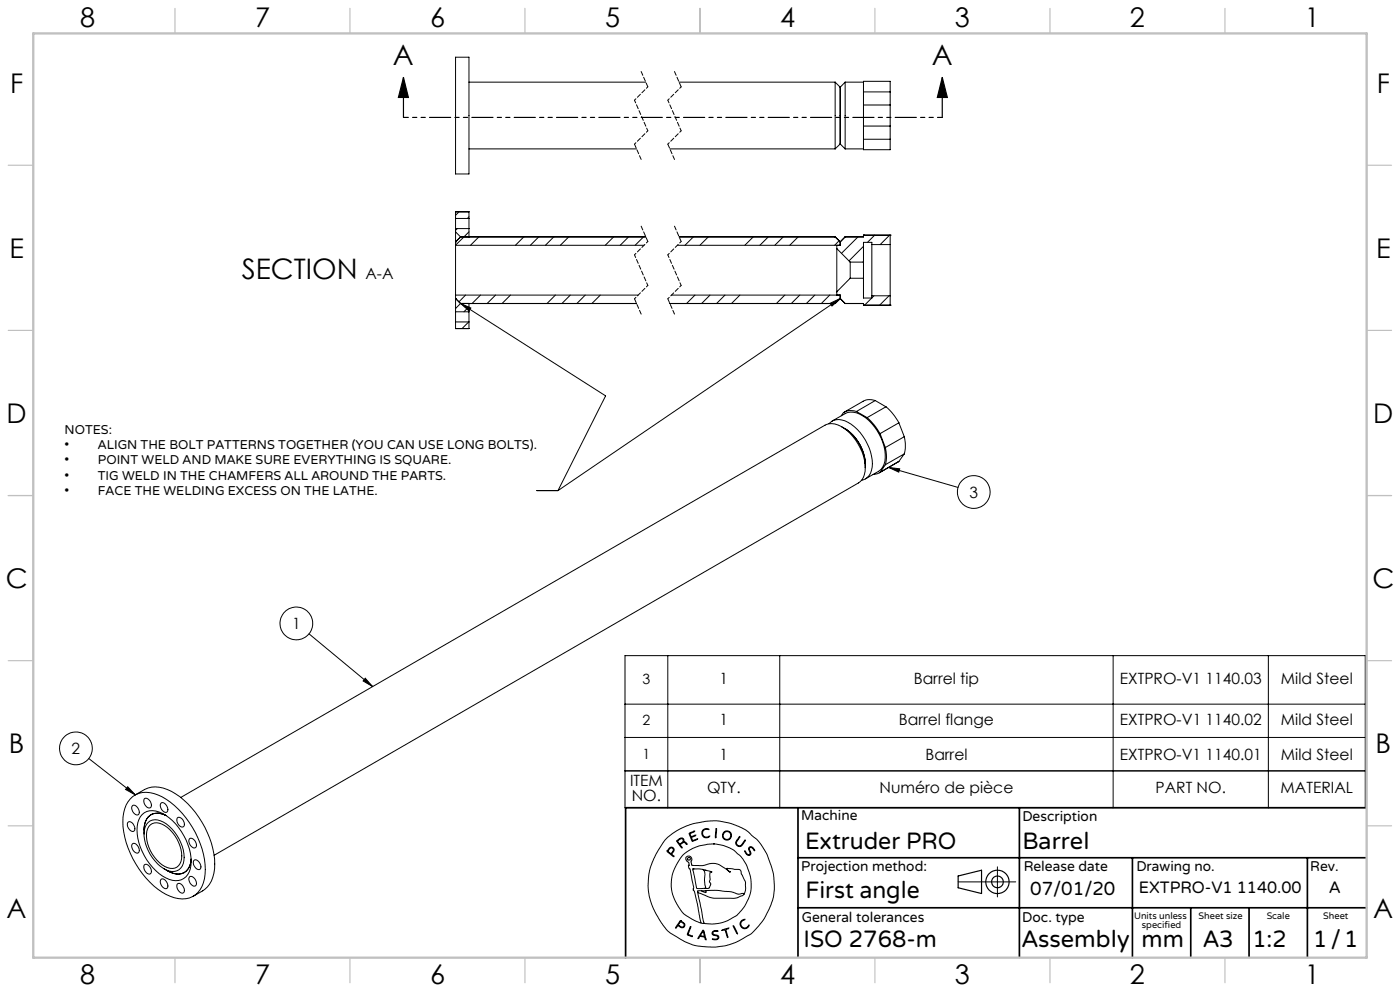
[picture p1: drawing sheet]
<svg xmlns="http://www.w3.org/2000/svg" width="420mm" height="297mm" viewBox="0 0 420 297" stroke-linecap="round" stroke-linejoin="round" font-family="sans-serif">
<g fill="none" stroke="#000" stroke-width=".3">
<path d="M136.7 17.1h4v35h-4zM140.7 24.6h53M203.7 24.6h46.8M250.5 24.6v20M250.5 24.6l1.6 1.5M252.1 26.1v17M253.5 24.6v20M253.5 24.6h5.5M253.5 24.6l-1.4 1.5M259 31.5v6.3M259 27.5v-3.1h8.1v3.1M259 37.8h8.1"/>
<path d="M259 31.5h8.1M259 27.5v4M259 37.8v3.9M259 27.5h8.1M267.1 31.5v6.3M267.1 27.5v4M267.1 37.8v3.9M140.7 44.6h50.3M200.9 44.6h49.6M252.1 43.1l1.4 1.5M252.1 43.1l-1.6 1.5M253.5 44.6h5.5"/>
<path d="M259 41.7v3.2h8.1v-3.2M259 41.7h8.1M136.7 69.5v3M136.7 65.5v3M136.7 72.5h.1M136.7 73.5v14.9M136.7 73.5h56.5M136.7 65.5v-2h4v2M136.7 63.5h4M136.7 68.5v1M136.7 72.5v1M136.7 69.5l1.5 1.5"/>
<path d="M136.7 68.5h4M136.7 65.5h4M137.2 68.5l-.5 .5M137.7 63.5l-1 1M138.2 71h55.5M138.2 71l-1.5 1.5M140.7 65.5v3M140.7 71h53M140.7 68.5v2.5M140.7 69.5l-4 4M140.7 65l-.5 .5M143.7 71l-2.6 2.5"/>
<path d="M157.1 71l-2.5 2.5M161.6 71l-2.5 2.5M166.1 71l-2.5 2.5M170.6 71l-2.5 2.5M184.1 71l-2.5 2.5M188.6 71l-2.5 2.5M193 71l-2.5 2.5M203.7 71h46.8M208 71l-2.5 2.5M212.5 71l-2.5 2.5M226 71l-2.6 2.5M230.5 71l-2.5 2.5"/>
<path d="M234.9 71l-2.5 2.5M239.4 71l-2.5 2.5M250.5 71l1.6 1.5M250.5 71h.1M251 74.5l4.1 4.1M251 74.5v13M251 73.5v1M251.7 72.2l-1.3 1.3M252.1 72.5v1h-48.9M253.5 71h5.5M253.5 71l-1.4 1.5M253.5 71h.1"/>
<path d="M255.1 78.6v4.8M255.1 78.6h3.9M257.4 71l-5 4.9M259 78.6v4.8M259 70.5h.1M259 70.5v.5h-5.5M259 70.5h8.1M259 73.8l-4.3 4.4M259 78.3l-.2 .3M261.5 73.3v15.3M261.5 73.3v-.7h-2.5v6M261.5 73.3h5.6"/>
<path d="M262.4 70.5l-2.2 2.1M266.9 70.5l-2.8 2.8M267.1 73.3v15.3M267.1 70.5h.1M267.1 70.5v2.8M136.7 93.4v3.1M136.7 89.5v3M136.7 89.5h.1M136.7 88.4h54.8M136.7 96.5v2h4v-2M136.7 89.5l1.5 1.5M136.7 88.4v1.1"/>
<path d="M136.7 92.5v.9M136.7 96.5h4M136.7 93.4h4M138.2 90.9l52.8 .1M138.2 90.9l-1.5 1.6M138.2 90.9l43.5 27.7-14.3 28.4M138.2 90.9l3.1 1.4-.6 .9zM139.7 88.4l-2 2M140.6 96.5l-2 2M140.7 93.4v3.1M140.7 90.9v2.5M140.7 91.9l-1.5 1.5"/>
<path d="M144.1 88.4l-2.5 2.5M148.7 88.4l-2.5 2.5M153.1 88.4l-2.5 2.5M166.6 88.4l-2.5 2.5M171.1 88.4l-2.5 2.5M175.6 88.4l-2.5 2.5M180.1 88.4l-2.5 2.5M200.9 90.9h49.6M201.4 88.4h50.7v1.1M208.5 88.4l-2.5 2.5M213 88.4l-2.5 2.5M217.5 88.4l-2.5 2.5"/>
<path d="M222 88.4l-2.5 2.5M235.4 88.4l-2.5 2.5M239.9 88.4l-2.5 2.5M244.4 88.4l-2.5 2.5M248.9 88.4l-2.5 2.5M249 90.9l3.1-1.4-2.5 2.2zM250.5 90.9v.1M251 87.5v.9M252.1 89.5l1.4 1.5M252.1 89.5l-1.6 1.5M252.1 89.5l-84.7 57.5M253.5 90.9h5.5v.6"/>
<path d="M253.5 90.9v.1M255.1 83.4l-4.1 4.1M255.1 83.4h3.9M259 91.5h.1M259 83.4v5.9h2.5v-.7M259 91.5h8.1M261.5 88.6h5.6M262.2 88.6l-2.8 2.9M266.7 88.6l-2.8 2.9M267.1 91.5h.1M267.1 88.6v2.9M248.7 127a4.3 4.3 0 0 1 5.7-.4 15.1 15.1 0 0 1 7.3 13.4 4.1 4.1 0 0 1-3.2 3.9"/>
<path d="M249.6 126.2l3.9-2.2a5.6 5.6 0 0 1 6.2 1.2 15.1 15.1 0 0 1 5.8 13.1 4.5 4.5 0 0 1-2 3l-3.9 2.2M252.5 127.9a13.2 13.2 0 0 1 7.1 12.3M256.9 123.3a4.4 4.4 0 0 0-3.9 .3l-.6 1M256.9 123.3l3.2 1.9M260.1 125.2a17.7 17.7 0 0 1 3.9 4.8M262.6 120a4.2 4.2 0 0 0-3.7 .3l-5.6 3.2M262.6 120l-5.7 3.3M262.6 120l3.2 1.9M264 130l1.6 4.1M265.6 134.1a9.5 9.5 0 0 1 0 5.2M265.6 139.3l-1.6 2.3-.8 .4-1.3 .2M265.8 121.9a16.4 16.4 0 0 1 3.9 4.8"/>
<path d="M265.8 121.9l-5.7 3.3M269.7 138.3l-5.9 3.4M269.7 126.7l-5.7 3.3M269.7 126.7l1.6 4.2M269.7 138.3l-.2 .1M271.3 130.9a10.6 10.6 0 0 1 0 5.1M271.3 130.9l-5.7 3.2M271.3 136l-5.7 3.3M271.3 136l-1.6 2.3M161 147h6.4M259.6 140.2a15.3 15.3 0 0 0-8.2-12.9 4.6 4.6 0 0 0-3.9 .1l-193.3 111.6M259.6 140.2a4.9 4.9 0 0 1-2.1 4.5l-193.3 111.6"/>
<path d="M266.6 140.1l3.3 .4-.3 1zM266.6 140.1l20.8 6M92.7 190l19.1 15.8M187.5 196.5h222.1v45.6h-222.1zM200.3 196.5v45.6M233.9 196.5v45.6M333.9 196.5v45.6M380.5 196.5v45.6M109.6 203.3l2.2 2.5-2.9-1.7zM187.5 211h222.1M26.6 227.3l14 10.9M38.3 235.8l2.3 2.4-2.9-1.6z"/>
<path d="M39.1 239.4a7 7 0 0 1 8.2-1.2 25.9 25.9 0 0 1 13.3 16.2 15.4 15.4 0 0 1-.6 12.2 6.5 6.5 0 0 1-7.7 2.5 22.3 22.3 0 0 1-12.5-11.8 20.8 20.8 0 0 1-2.4-14.9l.5-1.2zM40.5 238.3a11.4 11.4 0 0 1 6.1-2.5 14.9 14.9 0 0 1 9.7 5.1 27.3 27.3 0 0 1 8.1 19.4 9 9 0 0 1-6.4 8.3M43.3 239.5a1.31 1.31 0 0 1 1.9 .9 1.21 1.21 0 0 1-.3 1.7 2.09 2.09 0 0 1-1.6-2.6zM187.5 231h222.1M187.5 221h222.1M38.3 246.5a1.24 1.24 0 0 1 1.9 .9 .95 .95 0 0 1 .4 1.1 .95 .95 0 0 1-1 .7l-.7-.5-.6-.9zM39.9 241.4a1.93 1.93 0 0 1 1.7 2.7 1.79 1.79 0 0 1-1.8-.8 1.79 1.79 0 0 1 .1-1.9zM39.9 252.8a1.93 1.93 0 0 1 1.7 2.7 1.79 1.79 0 0 1-1.8-.8 1.79 1.79 0 0 1 .1-1.9zM42.7 244.1a5.5 5.5 0 0 1 7 .3 17.8 17.8 0 0 1 7.6 14.9 4.7 4.7 0 0 1-2.6 4.2 4.7 4.7 0 0 1-5-.4 17.4 17.4 0 0 1-8.5-15.5 5.8 5.8 0 0 1 1.5-3.5zM43.3 259.3a1.31 1.31 0 0 1 1.9 .9 .97 .97 0 0 1 .3 1.1 .97 .97 0 0 1-.9 .6l-.8-.5-.5-.9zM44.5 246.4a3.8 3.8 0 0 1 4.5 0 12.6 12.6 0 0 1 6 12.4 3.4 3.4 0 0 1-5.1 1.9 12.6 12.6 0 0 1-6.5-12.1l.2-.9zM45.1 247.2a3.6 3.6 0 0 1 4.3 .2 11 11 0 0 1 4.9 10.8 3.1 3.1 0 0 1-4.9 1.5 11.1 11.1 0 0 1-5.3-10.6l.6-1.4z"/>
<path d="M48.2 240.8a1.24 1.24 0 0 1 1.9 .9 .97 .97 0 0 1 .3 1.1 .97 .97 0 0 1-.9 .6l-1.1-.9a1.71 1.71 0 0 1-.2-1.7zM49.8 244.4a4.1 4.1 0 0 0-6.2 1.9l-.4 1.9v1.8M53.2 245.2a1.28 1.28 0 0 1 1.9 .9 .97 .97 0 0 1 .3 1.1 .97 .97 0 0 1-.9 .7l-.8-.5-.5-1zM57 251.2a1.93 1.93 0 0 1 1.7 2.8 1.67 1.67 0 0 1-2-1.8zM57.3 257.5a4.1 4.1 0 0 1-1.9 3.9 4.1 4.1 0 0 1-4.4 0l-1.8-1M58.1 257.9a1.27 1.27 0 0 1 1.9 1 .97 .97 0 0 1 .4 1.1 .97 .97 0 0 1-1 .6l-.7-.5-.6-.9zM199.8 251.4l3.1-2.3 4-1.9 4.5-1 3.6-.2 3.8 .7 3.6 1.3 2 1.2 2.6 2.3 1.4 1.6 1.9 3.4 1.7 5.2 .3 3.5-.2 3-.7 2.8-2 4.1-1.5 2.1a17.8 17.8 0 0 1-7.4 5.3l-3.1 1-2.7 .3-3.7-.1-3.1-.5-2.7-1.1-3.9-2.4-1.3-1.1-1.6-2-2.4-4.2-.8-2.4-.7-3.3v-2.8l.4-3 1.1-3.3 1.5-2.8zM200.9 254.1l.4-.2 .6 .1 .3 .6-.1 .6a.61 .61 0 0 0-.3 1.1l.4 .3-.1 .2-1.5-1.2a.56 .56 0 0 1-.5-.5 .56 .56 0 0 1 .4-.6zM200.9 254.3l.7-.2 .4 .4-.1 .5a.73 .73 0 0 1-.6 .7 .73 .73 0 0 1-.8-.5l-.1-.2zM203 252l1.2-.8h.6l.4 .5-.1 .5 .6 .2 .4 .6-.7-.5-.6 .2a.64 .64 0 0 0-.7 .5 .64 .64 0 0 0 .5 .7l-.1 .3zM203.3 252l1.3-.6 .4 .3-.3 .7a.71 .71 0 0 1-.9 .4 .71 .71 0 0 1-.5-.7zM206.7 249.7l1.7-.6-1 .5a.56 .56 0 0 0-.2 .9 .56 .56 0 0 0 .9 0l.6-.2-.8 .5a.61 .61 0 0 0-.4 .5 .61 .61 0 0 0 .3 .6l1.5-.5-1.7 .8z"/>
<path d="M208.2 249.1h.1M210.8 248.8l.8-.4 1 .1 .1 .2-.8-.2-.8 .3-.3 .5v.6l.3 .7 .5 .3 1.2-.3a.44 .44 0 0 1-.1 .4 .44 .44 0 0 1-.5 .1l-.9-.1-.6-.5-.2-1zM214 252.9h.1M214 252.9l2.7 .4 2.2 .8 1.3 .7 2.2 2 1.5 2.3 1.1 3.3 .3 1.7v2.5l-.5 2.1-1.4 2.9-2.6 2.9-2.6 1.5-2.2 .7-2.1 .2-2.7-.1M214 252.9l-4.1 .6-3.3 1.4-2.1 1.7-1.9 3.2-1 2.6-.2 2.3v1.7l.9 3 2.1 3.6a13.9 13.9 0 0 0 5.9 3.6M214.8 248.4h.2v.6l-.2 2-.2 .1zM221.8 250.8l.2 .1-1.1 1.5 .2 .7 .6 .4a1.29 1.29 0 0 0 1.4-1.2l.3-.5a.23 .23 0 0 1 .2 .3 .23 .23 0 0 1-.2 .2l-1.1 1.3-.6 .1-.5-.2-.5-1zM223.4 255.1l.2-.1 .6 1 .6 .1 .2-.2-.4-1.4 .2-.6 .7-.1 .9 1-.1 .2-.7-.9h-.6l-.2 .4 .5 1.4-.5 .5-.8-.3zM299.2 259.8v9M48.4 263.5a1.93 1.93 0 0 1 1.7 2.7 1.79 1.79 0 0 1-1.7-.8 1.79 1.79 0 0 1 0-1.9zM53.2 265a1.27 1.27 0 0 1 1.9 .9 1.24 1.24 0 0 1-.3 1.8 2.14 2.14 0 0 1-1.6-2.7zM57 262.7a1.94 1.94 0 0 1 1.7 2.8 1.67 1.67 0 0 1-2-1.8z"/>
<path d="M204 276l.1-.1 .8 .5 .6 .7-.4 .8h-.9a.7 .7 0 0 0-.8-.4 .7 .7 0 0 0-.6 .6h-.2zM204.2 275.9h.1M204.2 276.2l1 .9-.2 .6-.6 .1a.67 .67 0 0 1-.7-.9zM204.2 276.2h.1M207 277.8l.3-.1v.2l-.7 1.6a.5 .5 0 0 0 0 .7 .5 .5 0 0 0 .6 .1l.6 .3a.66 .66 0 0 1-1.1-.2l-.1-.1a.45 .45 0 0 1-.4-.3 .45 .45 0 0 1 .2-.5zM207.8 260.5l1.2 5.7h2.5M207.9 260.5h2.3l3.3 .9a.31 .31 0 0 0-.4-.1 .31 .31 0 0 0-.1 .4v1.9l-.2 .7 .4 .5-.1 .5-.4 .9h-1.2M207.9 260.5h-.1M207.9 260.4h.1M209.3 267.4l1.9 9.4M209.3 267.4l3.5 1.5 1.3 .3h6.4l2.2-.7 .5-.5M210.3 276.6l.9 .2"/>
<path d="M210.4 267h-1.1v.4M210.6 260.6a2.01 2.01 0 0 1 .8 2.6l.1 1.9 .2 .9-.2 .2M210.8 278.8h.3l.2 .7 .5 2.1-.2-.1a.87 .87 0 0 0-1.2-.8l-.4-.1-.4 .6-.2 .1zM210.9 279.2l.4 1.2-.1 .2h-.3a.45 .45 0 0 1-.7-.2 .45 .45 0 0 1 .3-.7zM210.9 279.2h.1M211.5 260.8h.1M211.8 266.9l3.4-.1 4.1 .5 2.3 .7 1-.2a.33 .33 0 0 1 .4-.1 .33 .33 0 0 1 .2 .3M211.8 266.9v.6l-1.4-.5M211.8 266.9l-1.4 .1M213.8 279.2l.7-.3 .9 .2h-1l-.5 .4 .1 .5 1.1 .2 .5 .5v.5l-.3 .3-.8 .2a.48 .48 0 0 1-.8-.4l1.1 .1 .6-.3-.2-.5-1.5-.6-.1-.4zM216.5 278.7l2.2-.5-.9 .4 .5 2.4-.8-2.3zM220 277.5l1.2 2.4z"/>
<path d="M222.4 276l1.1-.5-.9 .6-.3 .6v.5l.5 .7 1 .2 1-.9-.3 .6-.9 .5-1-.3-.6-1zM223.2 268l.5-1.2v-2.4l-1.8-3.8-3.8-.3v.3l.9 .8-3.3-2.3-1.4-.3-1.5 .1-2.1 .5h-3.1l-.3-1.1 .3-.6-.1-.6-.6-.5-.8 .1-.3 .3-.1 .5 1 1.2-.1 1.3 .4 .5 1.1 5.4-.1 .8 .3 .4 .3 1 1.7 8.5M287.4 264.3h17.3"/>
<circle cx="292.1" cy="147.5" r="4.9"/>
<circle cx="88.9" cy="186.9" r="4.9"/>
<circle cx="22.8" cy="224.3" r="4.9"/>
<circle cx="206.6" cy="257.4" r=".43"/>
<circle cx="218.1" cy="250.4" r="1.16"/>
<circle cx="218.1" cy="250.4" r="1.37"/>
</g>
<g fill="none" stroke="#000" stroke-width=".35">
<path d="M121 23.2l1.5 6h-3zM121 23.2v12M282.7 23.2l1.5 6h-3zM282.7 23.2v12M287.4 262.5l7.1-1.7v7l-7.1-1.7z"/>
<circle cx="299.2" cy="264.3" r="3.5"/>
<circle cx="299.2" cy="264.3" r="1.75"/>
</g>
<path d="M192.3 21.4l2 4.6M202.3 21.4l2 4.6M190.3 43.2l2 4.6M200.3 43.2l2 4.6M192.3 67.8l2 4.6M202.3 67.8l2 4.6M190.3 89.5l2 4.6M200.3 89.5l2 4.6" fill="none" stroke="#000" stroke-width=".3" stroke-dasharray="1.3 .6"/>
<path d="M194.3 26l-4 4M194.3 39.2l-4 4M204.3 26l-4 4M204.3 39.2l-4 4M194.3 72.4l-4 4M204.3 72.4l-4 4M194.3 85.5l-4 4M204.3 85.5l-4 4" fill="none" stroke="#000" stroke-width=".3" stroke-dasharray="1.3 .6" stroke-dashoffset=".7"/>
<path d="M190.3 30l4 9.2M200.3 30l4 9.2M190.3 76.4l4 9.1M200.3 76.4l4 9.1" fill="none" stroke="#000" stroke-width=".3" stroke-dasharray="1.3 .6" stroke-dashoffset=".4"/>
<path d="M282.7 35.2h-161.6" fill="none" stroke="#000" stroke-width=".35" stroke-dasharray="6.3 1.3 1.3 1.3 1.3 1.3" stroke-dashoffset="4.9"/>
<path d="M239.4 257.1h170.3M239.4 242.1v44.8M305.8 242.1v44.8M339.7 257.1v29.9M392.2 257.1v29.8M409.7 242.1h-222v45M239.4 272.1h170.6M357.2 272.1v14.8M374.7 272.1v14.8" fill="none" stroke="#000" stroke-width=".5"/>
<g fill="none" stroke="#c0c0c0" stroke-width=".35">
<path d="M52.5 2.5v7.5M105 2.5v7.5M157.5 2.5v7.5M210 2.5v7.5M262.5 2.5v7.5M315 2.5v7.5M367.5 2.5v7.5M2.5 49.5h7.5M410 49.5h7.5M2.5 99h7.5M410 99h7.5M2.5 148.5h7.5"/>
<path d="M410 148.5h7.5M2.5 198h7.5M410 198h7.5M2.5 247.5h7.5M410 247.5h7.5M52.5 287v7.5M105 287v7.5M157.5 287v7.5M210 287v7.5M262.5 287v7.5M315 287v7.5M367.5 287v7.5"/>
</g>
<path d="M10 10h400v277h-400z" fill="none" stroke="#c0c0c0" stroke-width=".7"/>
<g fill="#000">
<path d="M282.7 23.2l1.5 6h-3zM121 23.2l1.5 6h-3z"/>
<path d="M266.6 140.1l3.3 .4-.3 1zM38.3 235.8l2.3 2.4-2.9-1.6zM109.6 203.3l2.2 2.5-2.9-1.7zM249 90.9l3.1-1.4-2.5 2.2zM138.2 90.9l3.1 1.4-.6 .9z"/>
</g>
<g font-size="8.5">
<text x="117.9" y="19.4">A</text>
<text x="279.5" y="19.4">A</text>
<text x="72.5" y="83.5">SECTION</text>
</g>
<g font-size="8.1">
<text x="24" y="8">8</text>
<text x="76.5" y="8">7</text>
<text x="129" y="8">6</text>
<text x="181.5" y="8">5</text>
<text x="234" y="8">4</text>
<text x="286.5" y="8">3</text>
<text x="339" y="8">2</text>
<text x="391.5" y="8">1</text>
<text x="3" y="27.7">F</text>
<text x="413" y="27.7">F</text>
<text x="2.8" y="77.2">E</text>
<text x="412.8" y="77.2">E</text>
<text x="2" y="126.7">D</text>
<text x="412" y="126.7">D</text>
<text x="1.7" y="176.2">C</text>
<text x="411.7" y="176.2">C</text>
<text x="2.7" y="225.7">B</text>
<text x="412.7" y="225.7">B</text>
<text x="2" y="275.2">A</text>
<text x="412" y="275.2">A</text>
<text x="24" y="295">8</text>
<text x="76.5" y="295">7</text>
<text x="129" y="295">6</text>
<text x="181.5" y="295">5</text>
<text x="234" y="295">4</text>
<text x="286.5" y="295">3</text>
<text x="339" y="295">2</text>
<text x="391.5" y="295">1</text>
</g>
<g font-size="7.1">
<text x="241.5" y="254.4">Extruder PRO</text>
<text x="306.7" y="254.4">Barrel</text>
<text x="241.6" y="269.2">First angle</text>
<text x="241.1" y="283.7">ISO 2768-m</text>
<text x="306.6" y="283.9">Assembly</text>
<text x="342.5" y="283.9">mm</text>
<text x="360.9" y="283.8">A3</text>
<text x="375.7" y="283.9">1:2</text>
<text x="393.9" y="283.9">1/1</text>
</g>
<text font-size="5.6" x="309.1" y="268.2">07/01/20</text>
<g font-size="4.9">
<text x="341.7" y="267.6">EXTPRO-V1 1140.00</text>
<text x="398.8" y="267.6">A</text>
</g>
<g font-size="4.7">
<text x="109.6" y="83.5">A-A</text>
<text x="290.8" y="149.1">3</text>
<text x="87.6" y="188.5">1</text>
<text x="215.9" y="205">1</text>
<text x="274.1" y="205">Barrel tip</text>
<text x="336" y="205">EXTPRO-V1 1140.03</text>
<text x="384.3" y="205">Mild Steel</text>
<text x="215.9" y="217.3">1</text>
<text x="269.7" y="217.3">Barrel flange</text>
<text x="336" y="217.3">EXTPRO-V1 1140.02</text>
<text x="384.3" y="217.3">Mild Steel</text>
<text x="21.5" y="226">2</text>
<text x="215.9" y="227.7">1</text>
<text x="277.6" y="227.7">Barrel</text>
<text x="336" y="227.7">EXTPRO-V1 1140.01</text>
<text x="384.3" y="227.7">Mild Steel</text>
<text x="189" y="235.5">ITEM</text>
<text x="212.1" y="237.8">QTY.</text>
<text x="263.9" y="237.8">Numéro de pièce</text>
<text x="346.7" y="237.8">PART NO.</text>
<text x="384.2" y="237.8">MATERIAL</text>
<text x="189.5" y="240">NO.</text>
</g>
<g font-size="4.2">
<text x="192.8" y="204.9">3</text>
<text x="192.8" y="217.1">2</text>
<text x="192.8" y="227.5">1</text>
<text x="240.4" y="245.9">Machine</text>
<text x="306.7" y="246.1">Description</text>
<text x="240.4" y="261.1">Projection method:</text>
<text x="307.1" y="261">Release date</text>
<text x="340.9" y="261">Drawing no.</text>
<text x="393.1" y="261">Rev.</text>
<text x="240.5" y="276.4">General tolerances</text>
<text x="306.7" y="276.3">Doc. type</text>
</g>
<g font-size="3.8">
<text x="19.4" y="130">NOTES:</text>
<text x="19.4" y="134.6">•</text>
<text x="29.4" y="134.6">ALIGN THE BOLT PATTERNS TOGETHER (YOU CAN USE LONG BOLTS).</text>
<text x="19.4" y="139.2">•</text>
<text x="19.4" y="143.8">•</text>
<text x="29.4" y="139.2">POINT WELD AND MAKE SURE EVERYTHING IS SQUARE.</text>
<text x="29.4" y="143.8">TIG WELD IN THE CHAMFERS ALL AROUND THE PARTS.</text>
<text x="19.4" y="148.4">•</text>
<text x="29.4" y="148.4">FACE THE WELDING EXCESS ON THE LATHE.</text>
</g>
<g font-size="2.8">
<text x="340.2" y="275.3">Units unless</text>
<text x="359.6" y="275.3">Sheet size</text>
<text x="380" y="275.3">Scale</text>
<text x="396.9" y="275.3">Sheet</text>
<text x="342.6" y="278.2">specified</text>
</g>
</svg>
